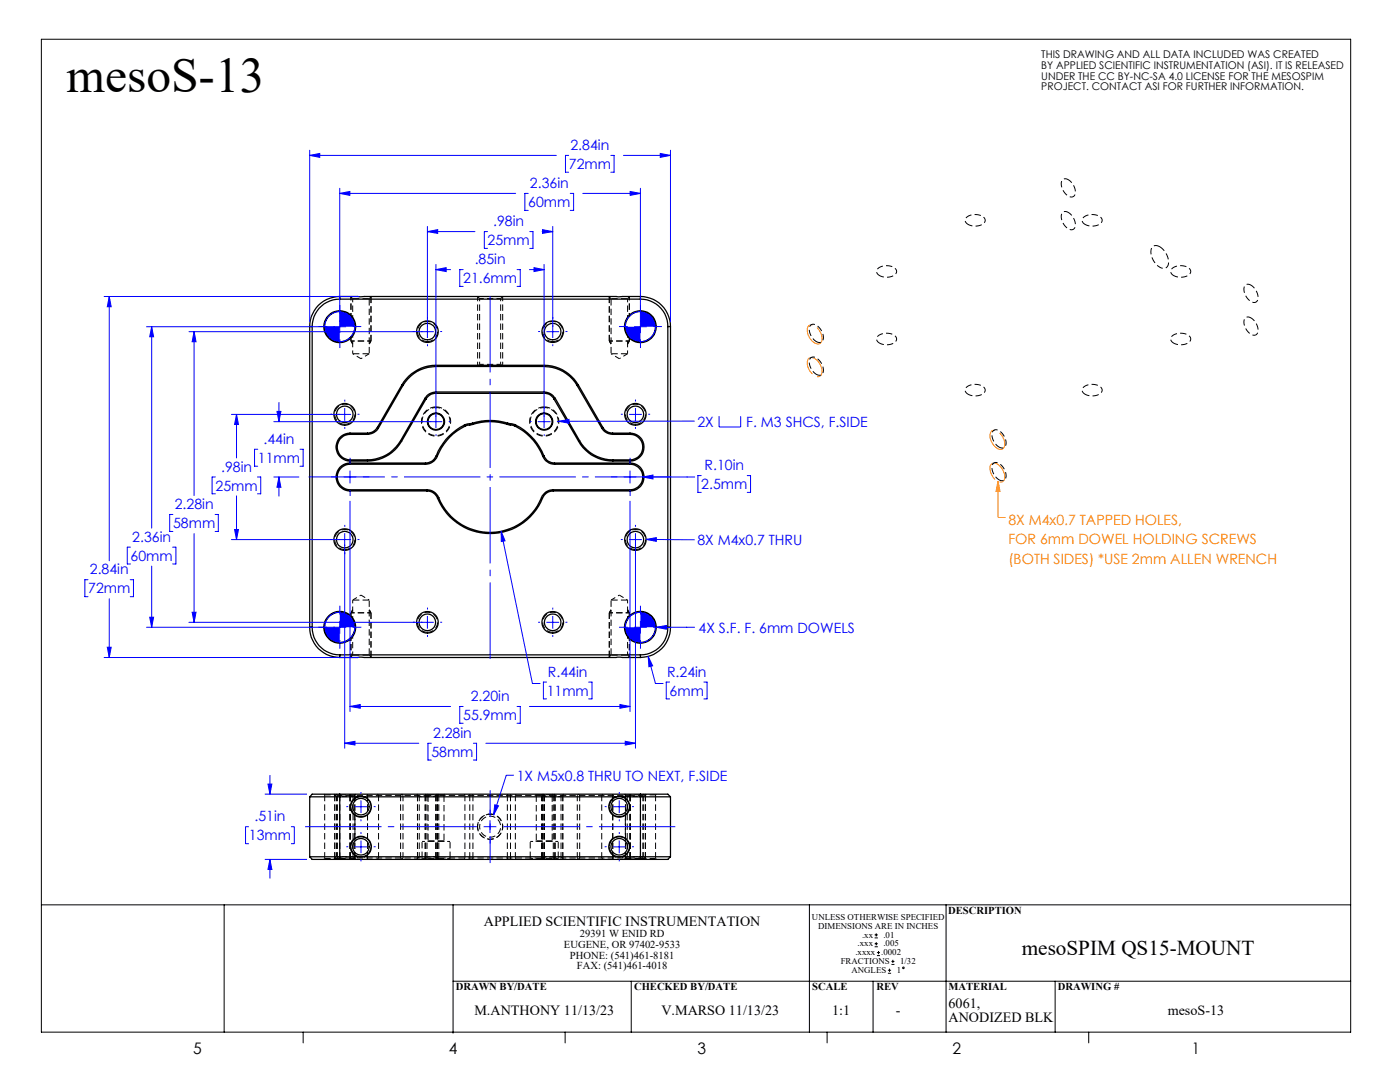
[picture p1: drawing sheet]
<svg xmlns="http://www.w3.org/2000/svg" width="279mm" height="216mm" viewBox="0 0 279 216" stroke-linecap="round" stroke-linejoin="round" font-family="sans-serif">
<g fill="none" stroke="#000" stroke-width=".2" stroke-dasharray="1.3 .6" stroke-dashoffset="-.1" stroke-linecap="butt">
<path d="M70.4 59.6h3.3M121.9 59.6h3.3M121.9 59.6v11M70.4 70.6h3.3M73.7 70.6v-11M121.9 70.6h3.3M73.7 119.7h-3.3M121.9 119.7v11M125.2 119.7h-3.3M73.7 130.7h-3.3M73.7 130.7v-11M125.2 130.7h-3.3"/>
<path d="M85.4 158.6v9.2M87.6 158.7h20.5M107 158.6v9.2M84.2 167.9v3.4M88.6 167.8v-9.2M89.8 171.3v-3.4M105.8 167.9v3.4M108.1 171.2h-20.5M110.2 167.8v-9.2M111.4 171.3v-3.4"/>
</g>
<g fill="none" stroke="#000" stroke-width=".2" stroke-dasharray="1.3 .6" stroke-dashoffset=".4" stroke-linecap="butt">
<path d="M213.2 35.9a.94 .94 0 0 0-1.2 0 .94 .94 0 0 0-.2 1.2 2.35 2.35 0 0 0 2.3 2.2 1.84 1.84 0 0 0-.1-2.7l-.8-.7M95.7 59.6h4.2M175.5 55a.94 .94 0 0 1-.5-1.1 .94 .94 0 0 1 .9-.7 2.35 2.35 0 0 1 3 .9 1.84 1.84 0 0 1-2.3 1.2l-1.1-.3M193.2 44.8a.94 .94 0 0 1-.5-1.1 .94 .94 0 0 1 .9-.7 2.35 2.35 0 0 1 3 .9 1.84 1.84 0 0 1-2.3 1.2l-1.1-.3M213.2 42.4a.94 .94 0 0 0-1.2 0 .94 .94 0 0 0-.2 1.2 2.35 2.35 0 0 0 2.3 2.2 1.84 1.84 0 0 0-.1-2.6l-.8-.8M216.5 44.8a.94 .94 0 0 1-.5-1.1 .94 .94 0 0 1 .9-.7 2.35 2.35 0 0 1 3.1 .9 1.84 1.84 0 0 1-2.4 1.2l-1.1-.3M234.2 55a.94 .94 0 0 1-.5-1.1 .94 .94 0 0 1 .9-.7 2.35 2.35 0 0 1 3 .9 1.84 1.84 0 0 1-2.3 1.2l-1.1-.3M249.7 56.9a.94 .94 0 0 0-1.2 .1 .94 .94 0 0 0-.2 1.2 2.35 2.35 0 0 0 2.3 2.1 1.84 1.84 0 0 0-.1-2.6l-.8-.8M70 67.2v.8M95.7 72.7h4.2M125.6 67.2v.8M162.9 68.2a2.54 2.54 0 0 1-1.1-3.3 1.54 1.54 0 0 1 2 .9 1.78 1.78 0 0 1 0 2.5h-.5l-.4-.1"/>
<path d="M162.9 74.7a2.54 2.54 0 0 1-1.1-3.3 1.54 1.54 0 0 1 2 .9 1.78 1.78 0 0 1 0 2.5l-.5 .1-.4-.2M175.5 68.5a.94 .94 0 0 1-.5-1.1 .94 .94 0 0 1 .9-.8 2.35 2.35 0 0 1 3 1 1.84 1.84 0 0 1-2.3 1.2l-1.1-.3M193.2 78.7a.94 .94 0 0 1-.5-1.1 .94 .94 0 0 1 .9-.7 2.35 2.35 0 0 1 3 .9 1.84 1.84 0 0 1-2.3 1.2l-1.1-.3M216.5 78.7a.94 .94 0 0 1-.5-1.1 .94 .94 0 0 1 .9-.7 2.35 2.35 0 0 1 3.1 .9 1.84 1.84 0 0 1-2.4 1.2l-1.1-.3M234.2 68.5a.94 .94 0 0 1-.5-1.1 .94 .94 0 0 1 .9-.8 2.35 2.35 0 0 1 3 1 1.84 1.84 0 0 1-2.3 1.2l-1.1-.3M249.7 63.4a.94 .94 0 0 0-1.2 .1 .94 .94 0 0 0-.2 1.2 2.35 2.35 0 0 0 2.3 2.1 1.84 1.84 0 0 0-.1-2.6l-.8-.8M87 81.3a2.79 2.79 0 0 1 2.5 4.1 2.79 2.79 0 0 1-4.7 .4 2.79 2.79 0 0 1 1.8-4.4l.4-.1M108.6 81.3a2.79 2.79 0 0 1 2.5 4.1 2.79 2.79 0 0 1-4.7 .4 2.79 2.79 0 0 1 1.8-4.4l.4-.1M199.4 89.2a2.54 2.54 0 0 1-1.1-3.3 1.54 1.54 0 0 1 2 1 1.78 1.78 0 0 1 0 2.4l-.5 .1-.4-.2M199.4 95.7a2.54 2.54 0 0 1-1.1-3.2 1.54 1.54 0 0 1 2 .9 1.78 1.78 0 0 1 0 2.5h-.5l-.4-.2M70 123.1v-.8M125.6 123.1v-.8"/>
<path d="M66.7 158.5l.5 .5M67.2 159v11.9M70.5 159l.5-.5M83.2 158.5l.5 .5M83.7 159v11.9M85.2 158.7h2.4M87 159l.5-.5M108.1 158.7h2.3M108.2 158.5l.5 .5M108.7 159v11.9M112 159l.5-.5M124.7 158.5l.5 .5"/>
<path d="M125.2 159v11.9M127.8 159v11.9M128.5 159l.5-.5M67.2 170.9l-.5 .6M67.8 170.9v-11.9M70.5 170.9v-11.9M71 171.5l-.5-.6M83.7 170.9l-.5 .6M87 170.9v-11.9M87.5 171.5l-.5-.6M87.6 171.2h-2.4M97.8 162.5a2.5 2.5 0 0 0-2.2 3.6 2.5 2.5 0 0 0 4.3 .2 2.5 2.5 0 0 0-1.9-3.8h-.2"/>
<path d="M108.7 170.9l-.5 .6M110.4 171.2h-2.3M112 170.9v-11.9M112.5 171.5l-.5-.6M125.2 170.9l-.5 .6M128.5 170.9v-11.9M129 171.5l-.5-.6"/>
</g>
<g fill="none" stroke="#000" stroke-width=".2" stroke-dasharray="1.3 .6" stroke-linecap="butt">
<path d="M67.8 59.7v-.5M69.9 59.2l.5 .4M73.7 59.6l.4-.4M74 59.3v8.7M95.3 59.2l.4 .4M99.9 59.6l.4-.4M121.5 59.2l.4 .4M121.6 59.3v8.7M125.2 59.6l.5-.4M127.8 59.7v-.5M231.4 49.2a1.12 1.12 0 0 0-1.3 0 1.12 1.12 0 0 0-.4 1.3 3.3 3.3 0 0 0 2.7 3 1.45 1.45 0 0 0 .7-2.1l-.6-1.2-1.1-1M62.3 65.2h-.5"/>
<path d="M80.2 76.8l.2 .1M85 79.6l-.2-.1M87 78.5v-.3M87 72.9v.2M95.7 72.7l-.4 .4M100.3 73.1l-.4-.4M108.6 78.2v.3M108.6 73.1v-.2M110.8 79.5l-.2 .1M115.2 76.9l.2-.1M133.3 65.2h.5M69.9 86.4v.3"/>
<path d="M69.9 92v-.3M69.9 98v-.3M69.9 92.4v.2M73.3 92v-.3M73.3 86.4v.3M75.3 85.3l.2 .1M80.2 88l-.3-.1M84.9 92.4v.2M85.2 98v-.3M87 81.2a2.92 2.92 0 0 1 2.6 4.2 2.92 2.92 0 0 1-4.9 .4 2.92 2.92 0 0 1 1.9-4.6h.4M87.1 90.9l.2 .1M87.3 99.4l.3-.1"/>
<path d="M92.8 85l-.1-.2M93.8 84.8l-.1-.3M94.4 84.7l-.1-.3M101.3 84.7v-.3M101.9 84.8v-.3M102.9 85l.1-.2M108.3 99.4l-.2-.1M108.3 91l.3-.1M108.6 81.2a2.92 2.92 0 0 1 2.6 4.2 2.92 2.92 0 0 1-5 .4 2.92 2.92 0 0 1 2-4.6h.4M110.4 98v-.3M110.7 92.6v-.2M115.7 87.9l-.2 .1"/>
<path d="M120.1 85.4l.2-.1M122.3 86.7v-.3M122.3 91.7v.3M125.8 86.7v-.3M125.8 91.7v.3M125.8 92.6v-.2M125.8 98v-.3M61.8 125.2h.5M67.8 131.2v-.5M70.4 130.7l-.5 .5M74 131.1v-8.8M74.1 131.2l-.4-.5"/>
<path d="M121.6 131.1v-8.8M121.9 130.7l-.4 .5M125.7 131.2l-.5-.5M127.8 131.2v-.5M133.8 125.2h-.5M64.6 158.5l.2 .1M64.8 158.6v12.7M66.8 158.6v12.7M67.1 158.5l.2 .2M67.8 159v-.5M69.9 158.5v.2M69.9 158.7v-.2"/>
<path d="M70.8 158.6v12.7M70.8 158.6l.2-.1M73.3 158.7v-.2M75.5 158.7l-.2-.2M79.9 158.7l.3-.2M80.4 158.7l-.2-.2M83.3 158.6v12.7M84.8 158.7l.2-.2M84.9 158.7v-.2M85.2 158.5v.2M85.3 158.5l.1 .1M87 158.7v-.2"/>
<path d="M87.3 158.7l-.2-.2M87.3 158.6v12.7M87.3 158.5l.3 .2M88.6 158.6h-3.2M88.6 158.6l.1-.1M92.8 158.7l-.1-.2M93.8 158.7l-.1-.2M94.4 158.7l-.1-.2M101.3 158.7v-.2M101.9 158.7v-.2M102.9 158.7l.1-.2M106.9 158.5l.1 .1"/>
<path d="M108.3 158.5l-.2 .2M108.3 158.6v12.7M108.6 158.5l-.3 .2M108.6 158.5v.2M110.2 158.6h-3.2M110.2 158.6l.1-.1M110.4 158.5v.2M110.6 158.5l.2 .2M110.7 158.5v.2M112.3 158.6v12.7M115.4 158.5l-.2 .2M115.5 158.5l.2 .2"/>
<path d="M120.3 158.5l-.2 .2M122.3 158.5v.2M124.6 158.5l.2 .1M124.8 158.6v12.7M125.8 158.5v.2M127.8 159v-.5M128.3 158.7l.3-.2M128.8 158.6v12.7M130.8 158.6l.2-.1M64.8 171.3l-.2 .2M67.3 171.2l-.2 .3M67.8 171.5v-.6"/>
<path d="M69.9 171.5v-.3M71 171.5l-.2-.2M73.3 171.5v-.3M75.3 171.5l.2-.3M80.2 171.5l-.3-.3M80.2 171.5l.2-.3M84.2 171.3l-.1 .2M84.9 171.5v-.3M85 171.5l-.2-.3M85.2 171.5v-.3M85.4 167.8l-.1 .1M87 171.5v-.3"/>
<path d="M87.1 171.5l.2-.3M87.3 171.5l.3-.3M88.6 167.8h-3.2M88.7 167.9l-.1-.1M89.9 171.5l-.1-.2M92.8 171.2l-.1 .3M93.8 171.2l-.1 .3M94.4 171.2l-.1 .3M101.3 171.2v.3M101.9 171.2v.3M102.9 171.2l.1 .3M105.8 171.3l-.1 .2"/>
<path d="M107 167.8l-.1 .1M108.3 171.5l-.2-.3M108.3 171.2l.3 .3M108.6 171.2v.3M110.2 167.8h-3.2M110.3 167.9l-.1-.1M110.4 171.5v-.3M110.7 171.2v.3M110.8 171.2l-.2 .3M111.5 171.5l-.1-.2M115.2 171.2l.2 .3M115.7 171.2l-.2 .3"/>
<path d="M120.1 171.2l.2 .3M122.3 171.2v.3M124.8 171.3l-.2 .2M125.8 171.2v.3M125.8 171.5v-.3M127.8 171.5v-.6M128.6 171.5l-.3-.3M130.8 171.3v-12.7M131 171.5l-.2-.2"/>
</g>
<path d="M70.4 59.6v4M70 68h4M121.6 68h4M125.2 63.6v-4M70.4 126.7v4M74 122.3h-4M125.2 130.7v-4M125.6 122.3h-4" fill="none" stroke="#000" stroke-width=".2" stroke-dasharray="1.3 .6" stroke-dashoffset=".5" stroke-linecap="butt"/>
<g fill="none" stroke="#000" stroke-width=".2" stroke-dasharray="1.3 .6" stroke-dashoffset=".6" stroke-linecap="butt">
<path d="M70 59.3v3.8M125.6 59.3v3.8M70.4 66.7v3.9M125.2 70.6v-3.9M70.4 119.7v3.9M70 131.1v-3.9M125.2 123.6v-3.9M125.6 131.1v-3.9M69.9 158.7h15.3M70.8 159.8v-1.2M110.4 158.7h15.4M124.8 158.6v1.2"/>
<path d="M70.8 167.8v-5.7M70.8 171.3v-1.2M85.2 171.2h-15.3M124.8 170.1v1.2M124.8 162.1v5.7M125.8 171.2h-15.4"/>
</g>
<path d="M70.4 70.6l1.6 1M72 71.6l1.7-1M121.9 70.6l1.7 1M123.6 71.6l1.6-1M72 118.7l-1.6 1M73.7 119.7l-1.7-1M123.6 118.7l-1.7 1M125.2 119.7l-1.6-1" fill="none" stroke="#000" stroke-width=".2" stroke-dasharray="1.3 .6" stroke-dashoffset="1" stroke-linecap="butt"/>
<path d="M95.7 59.6v13.1M99.9 72.7v-13.1M89.8 171.3h-5.6M89.8 167.9h-5.6M95.7 165a2.1 2.1 0 0 1 3.1-1.9 2.1 2.1 0 0 1 .3 3.5 2.1 2.1 0 0 1-3.3-1.3l-.1-.3M111.4 171.3h-5.6M111.4 167.9h-5.6" fill="none" stroke="#000" stroke-width=".2" stroke-dasharray="1.3 .6" stroke-dashoffset=".7" stroke-linecap="butt"/>
<g fill="none" stroke="#000" stroke-width=".25">
<path d="M67.8 59.7a5.5 5.5 0 0 0-5.5 5.5M67.8 59.2a6 6 0 0 0-6 6M67.8 59.2h60M67.8 59.7h60M67.8 59.2v.5M127.8 59.7a5.5 5.5 0 0 1 5.5 5.5M127.8 59.2a6 6 0 0 1 6 6M127.8 59.2v.5M61.8 65.2v60M61.8 65.2h.5M62.3 65.2v60M80.2 76.8l-4.9 8.5"/>
<path d="M80.2 76.8l.2 .1M80.4 76.9l-4.9 8.5M84.8 79.5l-4.9 8.4M84.8 79.5l.2 .1M85 79.6l-4.8 8.5M87 72.9a7.9 7.9 0 0 0-6.8 3.9M87 78.5a2.21 2.21 0 0 0-2 1.1M87 73.1a7.6 7.6 0 0 0-6.6 3.8M87 78.2a2.57 2.57 0 0 0-2.2 1.3M87 72.9h21.6M87 78.5h21.6M87 72.9v.2"/>
<path d="M87 78.2v.3M87 73.1h21.6M87 78.2h21.6M108.6 72.9a7.9 7.9 0 0 1 6.8 3.9M108.6 78.5a2.11 2.11 0 0 1 2 1.1M108.6 73.1a7.6 7.6 0 0 1 6.6 3.8M108.6 78.2a2.69 2.69 0 0 1 2.2 1.3M108.6 72.9v.2M108.6 78.2v.3M110.6 79.6l4.9 8.5M110.8 79.5l-.2 .1M110.8 79.5l4.9 8.4"/>
<path d="M115.2 76.9l4.9 8.5M115.4 76.8l4.9 8.5M115.4 76.8l-.2 .1M133.3 65.2v60M133.3 65.2h.5M133.8 65.2v60M69.9 86.4a2.79 2.79 0 0 0-2.8 2.8 2.79 2.79 0 0 0 2.8 2.8M69.9 92.4a2.79 2.79 0 0 0-2.8 2.8 2.79 2.79 0 0 0 2.8 2.8M69.9 92.6a2.54 2.54 0 0 0-2.6 2.6 2.54 2.54 0 0 0 2.6 2.5M69.9 86.7a2.54 2.54 0 0 0-2.6 2.5 2.54 2.54 0 0 0 2.6 2.6M69.9 92h3.4M69.9 86.4h3.4"/>
<path d="M69.9 98h15.3M69.9 92.4h15M69.9 92.6h15M69.9 86.4v.3M69.9 91.8v.2M69.9 92.4v.2M69.9 97.7v.3M69.9 97.7h15.3M69.9 86.7h3.4M69.9 91.8h3.4M73.3 86.4v.3M73.3 91.8v.2"/>
<path d="M75.3 85.3a2.34 2.34 0 0 1-2 1.1M75.3 85.3l.2 .1M75.5 85.4a2.57 2.57 0 0 1-2.2 1.3M79.9 87.9a7.6 7.6 0 0 1-6.6 3.9M79.9 87.9l.3 .2M80.2 88.1a7.8 7.8 0 0 1-6.9 3.9M84.9 92.4v.2M85.2 98a2.27 2.27 0 0 1 2.1 1.4M85.2 97.7a2.55 2.55 0 0 1 2.4 1.6M85.2 97.7v.3M87.1 90.9a2.27 2.27 0 0 1-2.2 1.5M87.1 90.9l.2 .1"/>
<path d="M87.3 91a2.55 2.55 0 0 1-2.4 1.6M87.3 99.4a11.3 11.3 0 0 0 10.5 7.1 11.3 11.3 0 0 0 10.5-7.1M87.6 99.3a11 11 0 0 0 10.2 6.9 11 11 0 0 0 10.3-6.9M87.6 99.3l-.3 .1M92.6 84.8a11.4 11.4 0 0 0-5.5 6.1M92.6 84.8l.2 .3M92.8 85.1a11.3 11.3 0 0 0-5.5 5.9M93.7 84.6l-1.1 .2M93.7 84.8l-.9 .3M93.7 84.6v.2M94.3 84.4a11.9 11.9 0 0 1 7 0M94.3 84.4l-.6 .2"/>
<path d="M94.3 84.4l.1 .3M94.4 84.7l-.7 .1M94.4 84.7a11.4 11.4 0 0 1 6.8 0M101.2 84.7l.6 .1M101.3 84.4l.6 .2M101.3 84.4l-.1 .3M101.8 84.8l1 .3M101.9 84.6l1 .2M101.9 84.6l-.1 .2M102.8 85.1a11.4 11.4 0 0 1 5.5 5.9M102.9 84.8a11.6 11.6 0 0 1 5.6 6.1M102.9 84.8l-.1 .3"/>
<path d="M108.1 99.3l.2 .1M108.3 91a2.65 2.65 0 0 0 2.4 1.6M108.5 90.9a2.27 2.27 0 0 0 2.2 1.5M108.5 90.9l-.2 .1M110.4 98a2.27 2.27 0 0 0-2.1 1.4M110.4 97.7a2.45 2.45 0 0 0-2.3 1.6M110.4 98h15.3M110.4 97.7v.3M110.4 97.7h15.3M110.7 92.4h15M110.7 92.6h15M110.7 92.4v.2"/>
<path d="M115.5 88.1a7.7 7.7 0 0 0 6.8 3.9M115.7 87.9a7.6 7.6 0 0 0 6.6 3.9M115.7 87.9l-.2 .2M120.1 85.4a2.57 2.57 0 0 0 2.2 1.3M120.3 85.3a2.34 2.34 0 0 0 2 1.1M120.3 85.3l-.2 .1M122.3 92h3.4M122.3 86.4h3.4M122.3 86.4v.3M122.3 91.8v.2M122.3 86.7h3.4M122.3 91.8h3.4"/>
<path d="M125.7 86.4a2.79 2.79 0 0 1 2.8 2.8 2.79 2.79 0 0 1-2.8 2.8M125.7 92.4a2.79 2.79 0 0 1 2.8 2.8 2.79 2.79 0 0 1-2.8 2.8M125.7 86.7a2.54 2.54 0 0 1 2.6 2.5 2.54 2.54 0 0 1-2.6 2.6M125.7 92.6a2.54 2.54 0 0 1 2.6 2.6 2.54 2.54 0 0 1-2.6 2.5M125.7 86.4v.3M125.7 91.8v.2M125.7 92.4v.2M125.7 97.7v.3M61.8 125.2a6 6 0 0 0 6 6M61.8 125.2h.5M62.3 125.2a5.5 5.5 0 0 0 5.5 5.5M67.8 131.2h60"/>
<path d="M67.8 130.7h60M67.8 130.7v.5M127.8 130.7v.5M133.3 125.2a5.5 5.5 0 0 1-5.5 5.5M133.3 125.2h.5M133.8 125.2a6 6 0 0 1-6 6M61.8 159h9.6M61.8 159v12M67.8 158.5h-5.5l-.5 .5M67.8 158.5v13M67.8 158.5h60M71.4 159h1.3"/>
<path d="M71.4 159a2.08 2.08 0 0 0-1.1 3.2 2.08 2.08 0 0 0 3.4 0 2.08 2.08 0 0 0-1-3.2M72.7 159h50.2M122.9 159h1.3M122.9 159a2.08 2.08 0 0 0-1 3.2 2.08 2.08 0 0 0 3.4 0 2.08 2.08 0 0 0-1.1-3.2M124.2 159h9.6M127.8 158.5h5.5l.5 .5M127.8 158.5v13M133.8 159v12M61.8 171h9.6M61.8 171l.5 .5h5.5M67.8 171.5h60M71.4 171h1.3"/>
<path d="M71.4 171a2.1 2.1 0 0 1-1.1-3.3 2.1 2.1 0 0 1 3.4 0 2.1 2.1 0 0 1-1 3.3M72.7 171h50.2M122.9 171h1.3M122.9 171a2.1 2.1 0 0 1-1-3.3 2.1 2.1 0 0 1 3.4 0 2.1 2.1 0 0 1-1.1 3.3M124.2 171h9.6M133.8 171l-.5 .5h-5.5"/>
<circle cx="67.8" cy="65.2" r="3"/>
<circle cx="67.8" cy="65.2" r="3.2"/>
<circle cx="85.3" cy="66.2" r="1.65"/>
<circle cx="85.3" cy="66.2" r="2.16"/>
<circle cx="110.3" cy="66.2" r="1.65"/>
<circle cx="110.3" cy="66.2" r="2.15"/>
<circle cx="127.8" cy="65.2" r="3"/>
<circle cx="127.8" cy="65.2" r="3.2"/>
<circle cx="68.8" cy="82.7" r="2.16"/>
<circle cx="68.8" cy="82.7" r="1.65"/>
<circle cx="87" cy="84.1" r="1.71"/>
<circle cx="87" cy="84.1" r="1.58"/>
<circle cx="108.6" cy="84.1" r="1.71"/>
<circle cx="108.6" cy="84.1" r="1.58"/>
<circle cx="126.8" cy="82.7" r="1.65"/>
<circle cx="126.8" cy="82.7" r="2.15"/>
<circle cx="68.8" cy="107.7" r="2.16"/>
<circle cx="68.8" cy="107.7" r="1.65"/>
<circle cx="126.8" cy="107.7" r="2.15"/>
<circle cx="126.8" cy="107.7" r="1.65"/>
<circle cx="67.8" cy="125.2" r="3.2"/>
<circle cx="67.8" cy="125.2" r="3"/>
<circle cx="85.3" cy="124.2" r="1.65"/>
<circle cx="85.3" cy="124.2" r="2.16"/>
<circle cx="110.3" cy="124.2" r="2.15"/>
<circle cx="110.3" cy="124.2" r="1.65"/>
<circle cx="127.8" cy="125.2" r="3.2"/>
<circle cx="127.8" cy="125.2" r="3"/>
<circle cx="72" cy="161" r="1.65"/>
<circle cx="72" cy="169" r="1.65"/>
<circle cx="123.6" cy="161" r="1.65"/>
<circle cx="123.6" cy="169" r="1.65"/>
</g>
<g fill="none" stroke="#000" stroke-width=".2" stroke-dasharray="1.3 .6" stroke-dashoffset=".1" stroke-linecap="butt">
<path d="M85.3 68.2a2 2 0 0 1-1.7-3 2 2 0 0 1 3.4-.2 2 2 0 0 1-1.5 3.1l-.2 .1M110.3 68.2a2 2 0 0 1-1.7-3 2 2 0 0 1 3.4-.2 2 2 0 0 1-1.5 3.1l-.2 .1M68.8 84.7a2 2 0 0 1-1.8-3 2 2 0 0 1 3.5-.2 2 2 0 0 1-1.5 3.2h-.2M126.8 84.7a2 2 0 0 1-1.7-3 2 2 0 0 1 3.4-.2 2 2 0 0 1-1.5 3.2h-.2M68.8 109.7a2 2 0 0 1-1.8-3 2 2 0 0 1 3.5-.2 2 2 0 0 1-1.5 3.1l-.2 .1M126.8 109.7a2 2 0 0 1-1.7-3 2 2 0 0 1 3.4-.2 2 2 0 0 1-1.5 3.1l-.2 .1M85.3 126.2a2 2 0 0 1-1.7-3 2 2 0 0 1 3.4-.1 2 2 0 0 1-1.5 3.1h-.2M110.3 126.2a2 2 0 0 1-1.7-3 2 2 0 0 1 3.4-.1 2 2 0 0 1-1.5 3.1h-.2M64.8 158.6h3M67.3 158.7v12.5M67.8 158.6h3M72 159a2 2 0 0 0-1.7 2.9 2 2 0 0 0 3.4 .2 2 2 0 0 0-1.5-3.1h-.2"/>
<path d="M123.6 159a2 2 0 0 0-1.8 2.9 2 2 0 0 0 3.5 .2 2 2 0 0 0-1.5-3.1h-.2M124.8 158.6h3M127.8 158.6h3M64.8 171.3h3M67.8 171.3h3M69.9 171.2v-12.5M72 167a2 2 0 0 0-1.7 2.9 2 2 0 0 0 3.4 .2 2 2 0 0 0-1.5-3.1h-.2M72 163a2 2 0 0 1-1.7-3 2 2 0 0 1 3.4-.2 2 2 0 0 1-1.5 3.1l-.2 .1M72 171a2 2 0 0 1-1.7-3 2 2 0 0 1 3.4-.2 2 2 0 0 1-1.5 3.1l-.2 .1M73.3 171.2v-12.5M75.5 171.2v-12.5M79.9 171.2v-12.5"/>
<path d="M80.4 171.2v-12.5M84.8 171.2v-12.5M84.9 171.2v-12.5M85.2 171.2v-12.5M87 171.2v-12.5M87.3 171.2v-12.5M87.6 171.2v-12.5M92.8 171.2v-12.5M93.8 171.2v-12.5M94.4 171.2v-12.5M101.3 171.2v-12.5M101.9 171.2v-12.5"/>
<path d="M102.9 171.2v-12.5M108.1 171.2v-12.5M108.3 171.2v-12.5M108.6 171.2v-12.5M110.4 171.2v-12.5M110.7 171.2v-12.5M110.8 171.2v-12.5M115.2 171.2v-12.5M115.7 171.2v-12.5M120.1 171.2v-12.5M122.3 171.2v-12.5M123.6 167a2 2 0 0 0-1.8 2.9 2 2 0 0 0 3.5 .2 2 2 0 0 0-1.5-3.1h-.2"/>
<path d="M123.6 163a2 2 0 0 1-1.8-3 2 2 0 0 1 3.5-.2 2 2 0 0 1-1.5 3.1l-.2 .1M123.6 171a2 2 0 0 1-1.8-3 2 2 0 0 1 3.5-.2 2 2 0 0 1-1.5 3.1l-.2 .1M124.8 171.3h3M125.8 171.2v-12.5M127.8 171.3h3M128.3 171.2v-12.5"/>
</g>
<g fill="none" stroke="#000" stroke-width=".2" stroke-dasharray="1.3 .6" stroke-dashoffset=".8" stroke-linecap="butt">
<path d="M67.2 159h1.6M68.8 159h1.7M83.7 159h1.6M85.3 159h1.7M108.7 159h1.6M110.3 159h1.7M125.2 159h1.6M126.8 159h1.7M67.2 170.9h1.6M68.8 170.9h1.7M83.7 170.9h1.6M85.3 170.9h1.7"/>
<path d="M108.7 170.9h1.6M110.3 170.9h1.7M125.2 170.9h1.6M126.8 170.9h1.7"/>
</g>
<g fill="none" stroke="#000" stroke-width=".2" stroke-dasharray="1.3 .6" stroke-dashoffset=".3" stroke-linecap="butt">
<path d="M95.3 59.2v13.9M100.3 59.2v13.9M70 68l.4 .7M74 68l-.3 .7M121.6 68l.3 .7M125.6 68l-.4 .7M70 122.3l.4-.6M74 122.3l-.3-.6M121.6 122.3l.3-.6M125.6 122.3l-.4-.6M67.3 158.7h2.6M125.8 158.7h2.5"/>
<path d="M69.9 171.2h-2.6M95.3 165a2.52 2.52 0 0 1 3.7-2.3 2.52 2.52 0 0 1 .3 4.3 2.52 2.52 0 0 1-4-1.6v-.4M128.3 171.2h-2.5"/>
</g>
<g fill="none" stroke="#00f" stroke-width=".2">
<path d="M61.8 31l2-.4v.8zM61.8 31h49.2M61.8 30v34.2M67.8 38.6l2-.4v.8zM67.8 37.6v28.9M67.8 38.6h35.1M105.4 38.6h-.7v3.4h.7M113.5 31h-.6v3.4h.6M113.8 38.6h.7v3.4h-.7M116.3 38.6h11.5M121.9 31h.7v3.4h-.7M124.4 31h9.4"/>
<path d="M125.8 38.2l2 .4-2 .4zM127.8 37.6v28.9M131.8 30.6l2 .4-2 .4zM133.8 30v34.2M20.8 59.2h50.8M21.8 59.2l.4 2h-.8zM21.8 59.2v52.7M85.3 46.2l2-.4v.8zM85.3 45.2v22.3M85.3 46.2h9.5M87 53.8l2-.4v.8zM87 52.8v32.6"/>
<path d="M87 53.8h2.9M92.4 53.8h-.6v3.4h.6M97.3 46.2h-.6v3.4h.6M103.2 53.8h.6v3.4h-.6M105.7 53.8h2.9M105.7 46.2h.7v3.4h-.7M106.6 53.4l2 .4-2 .4zM108.2 46.2h2.1M108.3 45.8l2 .4-2 .4zM108.6 52.8v32.6M110.3 45.2v22.3M30.3 65.2l.4 2h-.8z"/>
<path d="M30.3 65.2v40.2M38.7 66.2l.4 2h-.8zM38.7 66.2v32.7M67.8 62.2a3.1 3.1 0 0 0-3 3M69.1 65.2h-39.9M70.8 65.2a3 3 0 0 1-3 3M86.6 66.2h-48.9M109 66.2h2.6M126.5 65.2h2.6M127.8 62.2a3.1 3.1 0 0 0-3 3M130.8 65.2a3 3 0 0 1-3 3M43 95.2h-.7v3.3h.7"/>
<path d="M47.2 82.7l.4 2h-.8zM47.2 82.7v8.7M47.2 99v8.7M51.4 95.2h.6v3.3h-.6M51.4 89.6h-.6v3.4h.6M54.6 95.2h5.1M55.3 82.1h.8l-.4 2zM55.7 95.2l.4 2h-.8zM55.7 80.3v3.8M55.7 95.2v3.8M59.9 89.6h.6v3.4h-.6M68.6 95.2h2.5"/>
<path d="M68.8 81.4v2.6M69.8 93.9v2.5M70.1 82.7h-23.9M88.3 84.1h-33.7M107.3 84.1h2.6M111.5 84.1l2.1-.4v.8zM124.5 95.2h2.5M125.6 82.7h2.5M125.7 93.9v2.5M126.8 81.4v2.6M128.3 95.2l2-.4v.8zM128.3 95.2h10.3"/>
<path d="M138.6 84l-27.1 .1M139.9 94.9h-.6v3.3h.6M143.5 83v2.2h4.3v-2.2M149.1 94.9h.7v3.3h-.7M17.6 115.7h-.7v3.4h.7M21.8 119.5v11.7M26 115.7h.6v3.4h-.6M26 109.2h-.6v3.3h.6M30.3 113v12.2M34.5 109.2h.6v3.3h-.6M34.5 102.7h-.6v3.3h.6M38.7 106.5v17.7"/>
<path d="M42.9 102.7h.7v3.3h-.7M46.8 105.7h.8l-.4 2zM68.8 106.4v42.9M69.9 100v42M70.1 107.7h-23.9M100 106l.8 1.9-.8 .2zM100 106l6.3 30.4h1.5M125.6 107.7h2.5M125.7 100v42M126.8 106.4v42.9M129 107.6l9.6 .1M129 107.6l2-.3v.7z"/>
<path d="M20.8 131.2h50.8M21.4 129.2h.8l-.4 2zM29.9 123.2h.8l-.4 2zM38.3 122.2h.8l-.4 2zM67.8 123.9v2.5M67.8 122.2a3 3 0 0 0-3 3M69.1 125.2h-39.9M70.8 125.2a3 3 0 0 1-3 3M85.3 122.9v2.5M86.6 124.2h-48.9M109 124.2h2.6M109.1 136.1h-.7v3.4h.7"/>
<path d="M110.3 122.9v2.5M117.5 136.1h.6v3.4h-.6M126.5 125.2h2.6M127.8 123.9v2.5M127.8 122.2a3 3 0 0 0-3 3M129.4 131l.8 1.9-.7 .1zM129.4 131l1.4 5.4h1.5M130.8 125.2a3 3 0 0 1-3 3M131 125.2l2-.4v.8zM131 125.2h7.6M133.6 136.1h-.6v3.4h.6M140.5 136.1h.6v3.4h-.6"/>
<path d="M52.8 158.5h8.5M53.5 156.5h.8l-.4 2zM53.9 154.7v3.8M68.8 148.3l2-.4v.8zM68.8 148.3h14.8M69.8 141l2.1-.4v.7zM69.9 141h20M72 159.7v2.5M86.1 148.3h-.7v3.4h.7M92.4 141h-.6v3.3h.6M94.5 148.3h.6v3.4h-.6M97 148.3h29.8"/>
<path d="M102.6 154.7h-1.6l-2.5 7.9M103.2 141h.6v3.3h-.6M105.7 141h20M123.6 159.7v2.5M123.7 140.6l2 .4-2 .3zM124.8 147.9l2 .4-2 .4zM49.7 165h-.7v3.3h.7M52.8 171.5h8.5M53.9 171.5v3.8M53.9 171.5l.4 2h-.8zM58.1 165h.6v3.3h-.6M70.8 161h2.5"/>
<path d="M70.8 169h2.5M72 167.7v2.6M96.5 165h2.6M97.8 163.7v2.5M98.7 160.6l.8 .2-1 1.8zM122.3 161h2.5M122.3 169h2.5M123.6 167.7v2.6"/>
</g>
<g fill="none" stroke="#000" stroke-width=".2">
<path d="M8.3 7.8h261.3v198.2h-261.3zM8.3 180.6h261.3M44.7 180.6v25.4M90.4 180.6v25.6M90.4 195.8h179.2M126 195.8v10.2M161.5 180.6v25.4M174.2 195.8v10.2M174.6 187.1h.6M174.6 186.5h.6M174.6 188.9h.6M174.6 188.3h.6"/>
<path d="M174.9 186.2v.7M174.9 188v.6M175 190.7h.6M175 190.1h.6M175.3 189.8v.6M177.2 194.2h.6M177.2 193.6h.6M177.5 193.3v.6M177.9 192.4h.6M177.9 191.8h.6M178.2 191.5v.7M188.8 180.6v25.4"/>
<path d="M210.6 195.8v10.2M60.5 206v2.1M112.8 206v2.1M165.1 206v2.1M217.3 206v2.1"/>
<circle cx="180.3" cy="193.1" r=".16"/>
</g>
<path d="M162.1 64.8a.97 .97 0 0 0-.9 .5 .97 .97 0 0 0-.1 1 2.52 2.52 0 0 0 2.4 2.3 1.64 1.64 0 0 0 .2-2.4l-.6-.8M162.1 74.6a2.38 2.38 0 0 1-.6-3.1 1.74 1.74 0 0 1 2.1 1.1 1.8 1.8 0 0 1-.1 2.5h-.4M198.6 95.7a2.61 2.61 0 0 1-.8-3.1 1.3 1.3 0 0 1 1.9 .5 2.33 2.33 0 0 1 .5 2.9l-.7 .2M198.6 85.9a1.03 1.03 0 0 0-1 1.4 2.79 2.79 0 0 0 2.2 2.4 1.16 1.16 0 0 0 .6-1.8l-.3-.7-.6-.8M199.2 96l.4 2h-.8zM199.2 96v7.3h1.5" fill="none" stroke="#ff8000" stroke-width=".2"/>
<path d="M97.8 58.4v73.7" fill="none" stroke="#00f" stroke-width=".2" stroke-dasharray="15.2 1.3 1.3 1.3" stroke-dashoffset="-.7" stroke-linecap="butt"/>
<path d="M134.8 95.2h-74.1" fill="none" stroke="#00f" stroke-width=".2" stroke-dasharray="15.2 1.3 1.3 1.3" stroke-dashoffset="-.9" stroke-linecap="butt"/>
<path d="M97.8 157.7v14.5" fill="none" stroke="#00f" stroke-width=".2" stroke-dasharray="15.2 1.3 1.3 1.3" stroke-dashoffset="9.9" stroke-linecap="butt"/>
<g fill="none" stroke="#00f" stroke-width=".2" stroke-dasharray="15.2 1.3 1.3 1.3" stroke-linecap="butt">
<path d="M65.3 65.2h-1.8M67.8 62.6v-1.7M67.8 67.7v1.7M70.4 65.2h1.7M82.8 66.2h-.4M85.3 63.6v-.4M85.3 68.7v.4M87.9 66.2h.3M107.8 66.2h-.4M110.3 63.6v-.4M110.3 68.7v.4M112.9 66.2h.3"/>
<path d="M125.3 65.2h-1.8M127.8 62.6v-1.7M127.8 67.7v1.7M130.4 65.2h1.7M66.3 82.7h-.4M67.3 95.2h-1.2M68.8 80.1v-.4M68.8 85.2v.4M69.9 92.6v-1.2M69.9 97.7v1.3M71.4 82.7h.3M72.4 95.2h1.3"/>
<path d="M84.5 84.1h-.3M87 81.6v-.3M87 86.7v.3M89.6 84.1h.3M106.1 84.1h-.3M108.6 81.6v-.3M108.6 86.7v.3M111.2 84.1h.3M123.2 95.2h-1.3M124.3 82.7h-.4M125.8 92.6v-1.2M125.8 97.7v1.3"/>
<path d="M126.8 80.1v-.4M126.8 85.2v.4M128.3 95.2h1.3M129.4 82.7h.3M66.3 107.7h-.4M68.8 105.1v-.4M68.8 110.2v.4M71.4 107.7h.3M124.3 107.7h-.4M126.8 105.1v-.4M126.8 110.2v.4M129.4 107.7h.3"/>
<path d="M65.3 125.2h-1.8M67.8 122.6v-1.7M67.8 127.7v1.7M70.4 125.2h1.7M82.8 124.2h-.4M85.3 121.6v-.4M85.3 126.7v.4M87.9 124.2h.3M107.8 124.2h-.4M110.3 121.6v-.4M110.3 126.7v.4M112.9 124.2h.3"/>
<path d="M125.3 125.2h-1.8M127.8 122.6v-1.7M127.8 127.7v1.7M130.4 125.2h1.7M72 158.4v-.4M123.6 158.4v-.4M69.5 161h-.4M69.5 169h-.4M72 163.5v.4M72 166.4v-.4M72 171.5v.4M74.6 161h.4"/>
<path d="M74.6 169h.4M97.8 162.4v-.8M97.8 167.5v.8M121.1 169h-.4M121.1 161h-.4M123.6 166.4v-.4M123.6 171.5v.4M123.6 163.5v.4M126.1 169h.4M126.1 161h.4"/>
</g>
<path d="M95.3 165h-34.5M100.4 165h34.5" fill="none" stroke="#00f" stroke-width=".2" stroke-dasharray="15.2 1.3 1.3 1.3" stroke-dashoffset="-.1" stroke-linecap="butt"/>
<path d="M61.8 31l2-.4v.8zM131.8 30.6l2 .4-2 .4zM21.8 59.2l.4 2h-.8zM21.4 129.2h.8l-.4 2zM29.9 123.2h.8l-.4 2zM30.3 65.2l.4 2h-.8zM67.8 38.6l2-.4v.8zM125.8 38.2l2 .4-2 .4zM85.3 46.2l2-.4v.8zM108.3 45.8l2 .4-2 .4zM47.2 82.7l.4 2h-.8zM46.8 105.7h.8l-.4 2zM131 125.2l2 .4v-.8zM100 106v2.1l.8-.2zM123.7 140.6l2 .4-2 .3zM69.8 141l2.1-.4v.7zM87 53.8l2-.4v.8zM106.6 53.4l2 .4-2 .4zM129.4 131l.1 2 .7-.1zM128.3 95.2l2 .4v-.8zM55.3 82.1h.8l-.4 2zM55.7 95.2l.4 2h-.8zM38.7 66.2l.4 2h-.8zM38.3 122.2h.8l-.4 2zM68.8 148.3l2-.4v.8zM124.8 147.9l2 .4-2 .4z" fill="#00f"/>
<path d="M199.2 96l.4 2h-.8z" fill="#ff8000"/>
<path d="M129 107.6l2-.3v.7zM111.5 84.1l2.1-.4v.8zM124.8 125.2a3.1 3.1 0 0 0 3 3v-3zM127.8 122.2v3h3a2.95 2.95 0 0 0-3-3zM64.8 125.2a3.1 3.1 0 0 0 3 3v-3zM67.8 122.2v3h3a2.95 2.95 0 0 0-3-3zM124.8 65.2a3.1 3.1 0 0 0 3 3v-3zM127.8 62.2v3h3a3 3 0 0 0-3-3zM64.8 65.2a3.1 3.1 0 0 0 3 3v-3zM67.8 62.2v3h3a3 3 0 0 0-3-3zM53.5 156.5h.8l-.4 2zM53.9 171.5l.4 2h-.8zM98.7 160.6l.8 .2-1 1.8z" fill="#00f"/>
<text font-size="9.9" x="13.3" y="18.4">mesoS-13</text>
<text font-size="4.2" x="203.9" y="190.6">mesoSPIM QS15-MOUNT</text>
<g font-size="3.2">
<text x="38.5" y="210.3">5</text>
<text x="89.6" y="210.3">4</text>
<text x="139.2" y="210.3">3</text>
<text x="190.1" y="210.3">2</text>
<text x="237.9" y="210.3">1</text>
</g>
<g font-size="2.8" fill="#00f">
<text x="113.9" y="29.9">2.84in</text>
<text x="113.5" y="33.7">72mm</text>
<text x="105.4" y="41.3">60mm</text>
<text x="105.8" y="37.5">2.36in</text>
<text x="98.4" y="45.1">.98in</text>
<text x="94.7" y="52.7">.85in</text>
<text x="97.3" y="48.9">25mm</text>
<text x="92.4" y="56.5">21.6mm</text>
<text x="52.6" y="88.6">.44in</text>
<text x="139.2" y="85.1">2X</text>
<text x="148.9" y="85.1">F. M3 SHCS, F.SIDE</text>
<text x="44.1" y="94.1">.98in</text>
<text x="51.5" y="92.4">11mm</text>
<text x="140.6" y="93.8">R.10in</text>
<text x="34.9" y="101.6">2.28in</text>
<text x="43" y="97.9">25mm</text>
<text x="140" y="97.6">2.5mm</text>
<text x="34.5" y="105.4">58mm</text>
<text x="26.1" y="111.9">60mm</text>
<text x="26.4" y="108.1">2.36in</text>
<text x="139.2" y="108.8">8X M4x0.7 THRU</text>
<text x="17.6" y="118.4">72mm</text>
<text x="17.9" y="114.6">2.84in</text>
<text x="139.4" y="126.2">4X S.F. F. 6mm DOWELS</text>
<text x="109.4" y="135">R.44in</text>
<text x="133.1" y="135">R.24in</text>
<text x="92.4" y="143.7">55.9mm</text>
<text x="94" y="139.9">2.20in</text>
<text x="109.1" y="138.8">11mm</text>
<text x="133.6" y="138.8">6mm</text>
<text x="86.4" y="147.2">2.28in</text>
<text x="86.1" y="151">58mm</text>
<text x="103.1" y="155.8">1X M5x0.8 THRU TO NEXT, F.SIDE</text>
<text x="49.7" y="167.7">13mm</text>
<text x="50.8" y="163.9">.51in</text>
</g>
<g font-size="2.8" fill="#ff8000">
<text x="201.3" y="104.8">8X M4x0.7 TAPPED HOLES,</text>
<text x="201.3" y="108.6">FOR 6mm DOWEL HOLDING SCREWS</text>
<text x="201.3" y="112.4">(BOTH SIDES) *USE 2mm ALLEN WRENCH</text>
</g>
<g font-size="2.8">
<text x="96.6" y="184.7">APPLIED SCIENTIFIC INSTRUMENTATION</text>
<text x="94.7" y="202.5">M.ANTHONY 11/13/23</text>
<text x="132" y="202.5">V.MARSO 11/13/23</text>
<text x="166.1" y="202.5">1:1</text>
<text x="178.8" y="202.5">-</text>
<text x="189.3" y="201.1">6061,</text>
<text x="189.3" y="203.9">ANODIZED BLK</text>
<text x="233" y="202.5">mesoS-13</text>
</g>
<g font-size="2.1">
<text x="207.8" y="11.7">THIS DRAWING AND ALL DATA INCLUDED WAS CREATED</text>
<text x="207.8" y="13.8">BY APPLIED SCIENTIFIC INSTRUMENTATION (ASI). IT IS RELEASED</text>
<text x="207.8" y="15.9">UNDER THE CC BY-NC-SA 4.0 LICENSE FOR THE MESOSPIM</text>
<text x="207.8" y="18">PROJECT. CONTACT ASI FOR FURTHER INFORMATION.</text>
<text x="189.2" y="182.3">DESCRIPTION</text>
<text x="112.6" y="189.1">EUGENE, OR 97402-9533</text>
<text x="113.7" y="191.3">PHONE: (541)461-8181</text>
<text x="115.7" y="187">29391 W ENID RD</text>
<text x="90.9" y="197.6">DRAWN BY/DATE</text>
<text x="115.1" y="193.4">FAX: (541)461-4018</text>
<text x="126.5" y="197.6">CHECKED BY/DATE</text>
<text x="162.1" y="197.6">SCALE</text>
<text x="174.9" y="197.6">REV</text>
<text x="189.3" y="197.6">MATERIAL</text>
<text x="211.1" y="197.6">DRAWING #</text>
</g>
<g font-size="1.8">
<text x="162" y="183.6">UNLESS OTHERWISE SPECIFIED</text>
<text x="163.3" y="185.3">DIMENSIONS ARE IN INCHES</text>
<text x="170.7" y="190.6">.xxxx .0002</text>
<text x="171.2" y="188.8">.xxx</text>
<text x="172" y="187.1">.xx</text>
<text x="176.3" y="187.1">.01</text>
<text x="176.3" y="188.8">.005</text>
<text x="167.8" y="192.4">FRACTIONS</text>
<text x="169.9" y="194.1">ANGLES</text>
<text x="179" y="194.1">1</text>
<text x="179.6" y="192.4">1/32</text>
</g>
</svg>
